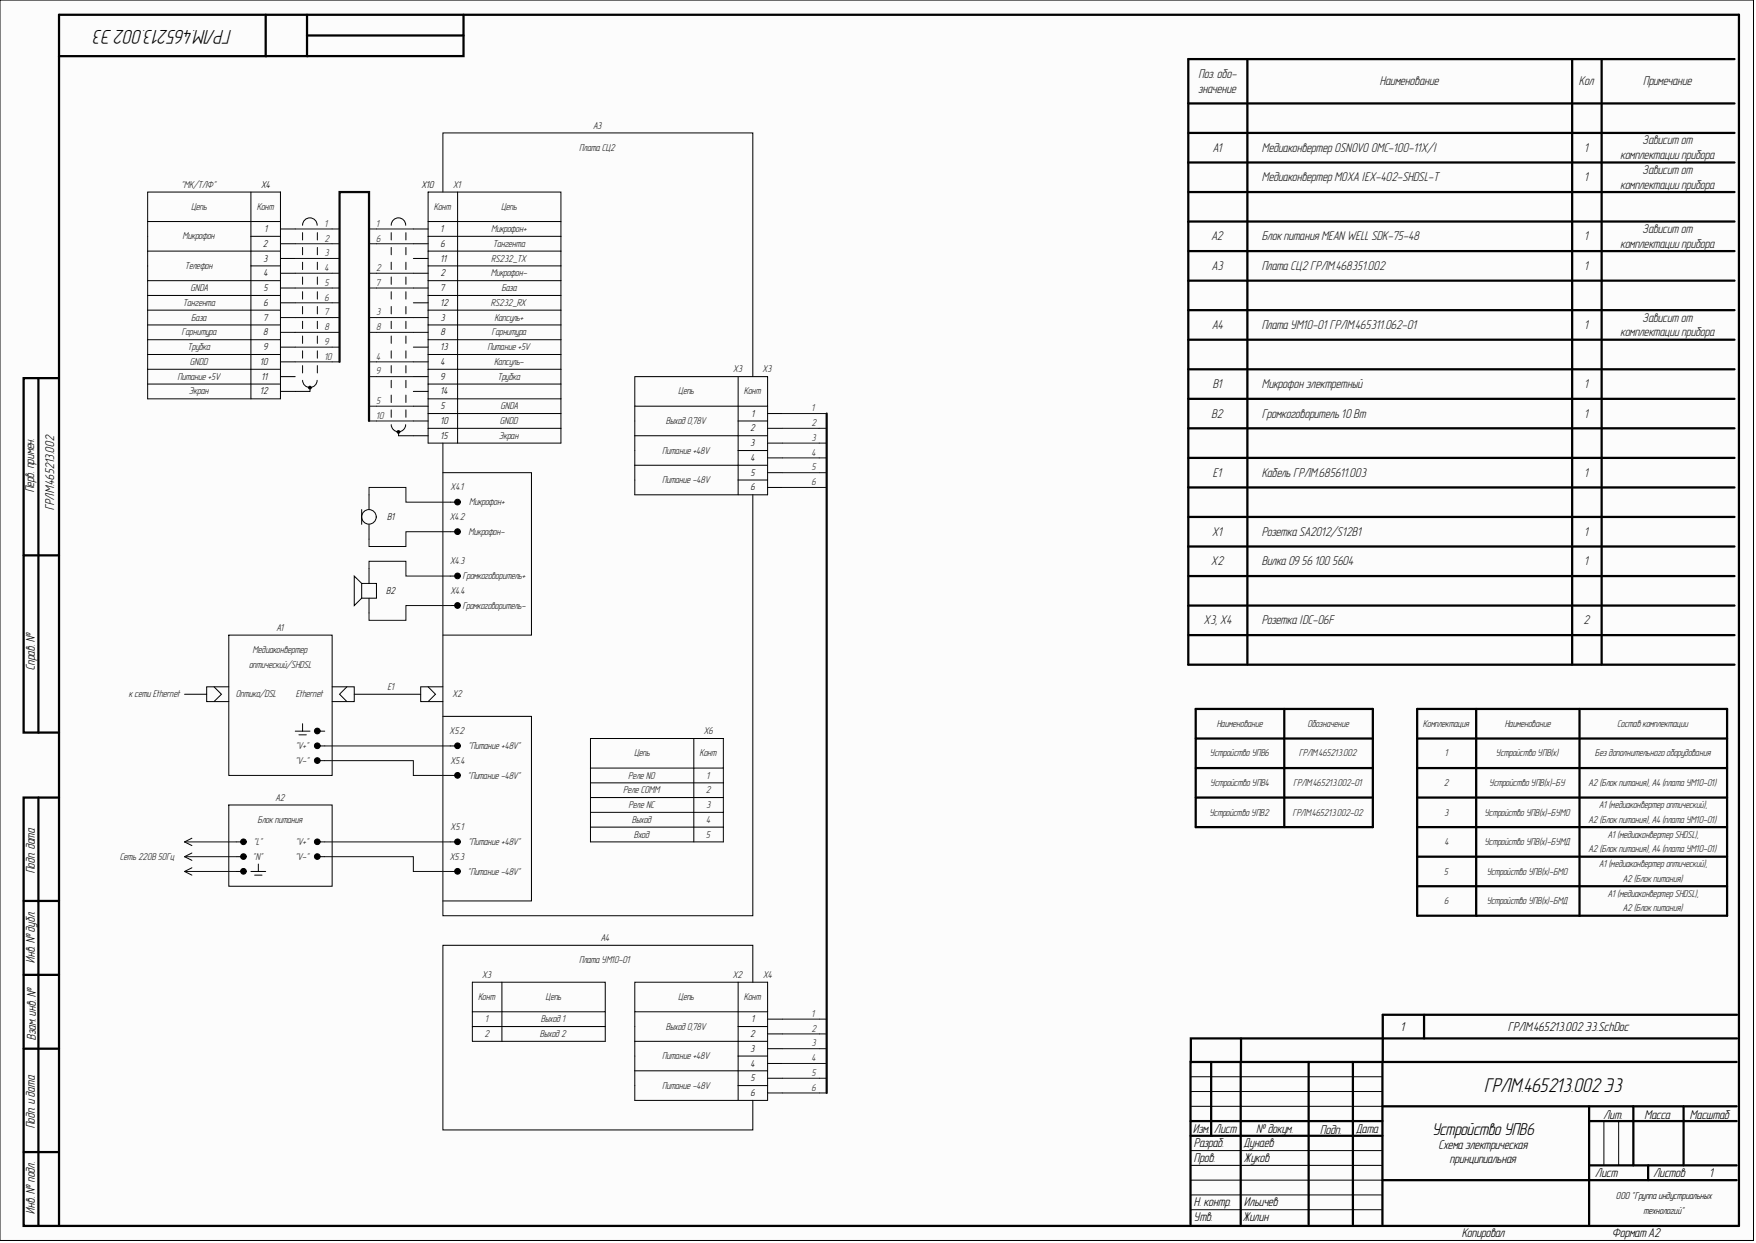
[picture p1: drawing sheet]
<svg xmlns="http://www.w3.org/2000/svg" width="594mm" height="420mm" viewBox="0 0 594 420" stroke-linecap="round" stroke-linejoin="round" font-family="sans-serif">
<path d="M0 0h592.9v419.3h-592.9z" fill="#fcfcfc" stroke="#000" stroke-width=".34"/>
<g fill="none" stroke="#000" stroke-width=".76">
<path d="M20 5h568v409.4h-568zM89.8 5v14h-69.8M103.8 5v14h-14M103.8 12h52.9M156.7 5v14h-52.9M421.8 20v204.7M531.6 20v204.7M541.5 20v204.7M586.5 20h-184.7v204.7h184.7M401.8 35h184.7M401.8 44.9h184.7M401.8 54.9h184.7"/>
<path d="M401.8 64.9h184.7M401.8 74.9h184.7M401.8 84.9h184.7M401.8 94.9h184.7M401.8 104.8h184.7M401.8 114.8h184.7M13 127.8v119.8M20 127.8h-12v119.8h12M401.8 124.8h184.7M401.8 134.8h184.7M401.8 144.8h184.7M401.8 154.8h184.7"/>
<path d="M401.8 164.8h184.7M401.8 174.7h184.7M8 187.7h12M401.8 184.7h184.7M401.8 194.7h184.7M401.8 204.7h184.7M401.8 214.7h184.7M404.3 239.6h59.9v40h-59.9zM434.2 239.6v40M479.2 239.6h104.8v69.9h-104.8zM499.1 239.6v69.9M534.1 239.6v69.9"/>
<path d="M404.3 259.6h59.9M404.3 249.6h59.9M479.2 259.6h104.8M479.2 249.6h104.8M13 269.6v144.8M20 269.6h-12v144.8h12M404.3 269.6h59.9M479.2 279.6h104.8M479.2 269.6h104.8M479.2 289.6h104.8M479.2 299.6h104.8M8 304.5h12"/>
<path d="M8 329.5h12M8 354.5h12M409.5 359v24.9M419.5 359v54.9M419.6 351v8M442.5 359v54.9M457.4 359v54.9M467.4 359v54.9M481.5 343v8M587.2 359h-184.7v54.9M587.3 351h-184.7v8M587.3 343h-119.8v16"/>
<path d="M402.5 379h64.9M467.4 374h119.8M537.3 374v39.9M537.3 379h49.9M552.3 374v19.9M569.2 374v19.9M8 389.4h12M402.5 383.9h64.9M467.4 398.9h119.8M537.3 393.9h49.9M557.3 393.9v5"/>
</g>
<g fill="none" stroke="#000" stroke-width=".34">
<path d="M49.9 64.9h44.9v10h-44.9zM49.9 74.9v59.9h44.9v-59.9M84.8 79.9h10M84.8 64.9v69.9M94.8 77.4h5M102.3 78.6v2.5M107.2 76.2a2.46 2.46 0 0 0-2.4-2.6 2.46 2.46 0 0 0-2.5 2.6M107.3 78.6v2.5M132.3 78.6v2.5M137.2 76.2a2.45 2.45 0 0 0-2.5-2.6 2.45 2.45 0 0 0-2.4 2.6M137.2 78.6v2.5M139.8 77.4h5"/>
<path d="M144.8 64.9h44.9v10h-44.9zM144.8 79.9h44.9M144.8 74.9v74.9h44.9v-74.9M149.7 64.9v-20h104.8v82.4M154.7 64.9v84.9M49.9 84.9h44.9M49.9 94.9h44.9M49.9 99.9h44.9M84.8 89.9h10M94.8 82.4h5M94.8 87.4h5M94.8 92.4h5"/>
<path d="M94.8 97.4h5M102.3 83.6v2.5M102.3 88.6v2.5M102.3 93.6v2.5M102.3 98.6v2.5M107.3 83.6v2.5M107.3 88.6v2.5M107.3 93.6v2.5M107.3 98.6v2.5M132.3 83.6v2.5M132.3 88.6v2.5M132.3 93.6v2.5"/>
<path d="M132.3 98.6v2.5M137.2 83.6v2.5M137.2 88.6v2.5M137.2 93.6v2.5M137.2 98.6v2.5M139.8 82.4h5M139.8 87.4h5M139.8 92.4h5M139.8 97.4h5M144.8 84.9h44.9M144.8 89.9h44.9M144.8 94.9h44.9"/>
<path d="M144.8 99.9h44.9M49.9 104.8h44.9M49.9 109.8h44.9M49.9 119.8h44.9M49.9 114.8h44.9M94.8 102.4h5M94.8 107.3h5M94.8 112.3h5M94.8 117.3h5M102.3 103.6v2.5M102.3 108.6v2.5M102.3 113.6v2.5"/>
<path d="M102.3 118.6v2.5M107.3 103.6v2.5M107.3 108.6v2.5M107.3 113.6v2.5M107.3 118.6v2.5M132.3 103.6v2.5M132.3 108.6v2.5M132.3 113.6v2.5M132.3 118.6v2.5M137.2 103.6v2.5M137.2 108.6v2.5M137.2 113.6v2.5"/>
<path d="M137.2 118.6v2.5M139.8 102.4h5M139.8 107.3h5M139.8 112.3h5M139.8 117.3h5M144.8 104.8h44.9M144.8 109.8h44.9M144.8 119.8h44.9M144.8 114.8h44.9M49.9 124.8h44.9M49.9 129.8h44.9M94.8 122.3h5"/>
<path d="M94.8 127.3h5M102.3 123.6v2.5M104.8 131.1v1.2h-10M107.2 128.6a2.46 2.46 0 0 1-2.4 2.4 2.46 2.46 0 0 1-2.5-2.4M107.3 123.6v2.5M132.3 123.6v2.5M132.3 128.6v2.5M132.3 133.5v2.6M132.3 138.5v2.6M137.2 123.6v2.5M137.2 128.6v2.5M137.2 133.5v2.6"/>
<path d="M137.2 138.5v2.6M139.8 122.3h5M139.8 127.3h5M139.8 132.3h5M139.8 137.3h5M144.8 124.8h44.9M144.8 129.8h44.9M144.8 134.8h44.9M144.8 139.8h44.9M214.6 127.3h44.9v10h-44.9zM214.6 137.3v30h44.9v-30M249.6 127.3v40"/>
<path d="M259.5 139.8h5M134.8 146v1.3h10M137.2 143.5a2.45 2.45 0 0 1-2.5 2.5 2.45 2.45 0 0 1-2.4-2.5M139.8 142.3h5M144.8 144.8h44.9M149.7 149.8v159.7h104.8v-142.2M149.7 159.8h30v54.9h-30M214.6 147.3h44.9M214.6 157.3h44.9M249.6 142.3h9.9M249.6 152.3h9.9M259.5 144.8h5"/>
<path d="M259.5 149.8h5M259.5 154.8h5M259.5 159.8h5M122.3 172.3v4.9M124.8 167.3v5M124.8 177.2v5M152.2 169.7h2.5M152.2 179.7h2.5M249.6 162.3h9.9M259.5 164.8h5M122.3 197.2h5v5h-5zM122.3 197.2l-2.5-2.5v10l2.5-2.5"/>
<path d="M124.8 192.2v5M152.2 194.7h2.5M77.4 214.7h34.9v47.4h-34.9zM124.8 202.2v5M152.2 204.7h2.5M62.4 234.7h7.5M72.4 232.2l2.5 2.5-2.5 2.5M77.4 232.2h-7.5v5h7.5M112.3 232.2h7.5v5h-7.5M117.3 232.2l-2.5 2.5 2.5 2.5M119.8 234.7h22.4M144.8 232.2l2.4 2.5-2.4 2.5"/>
<path d="M149.7 232.2h-7.5v5h7.5M99.8 247.1h5M101.1 248.4h2.5M102.3 244.6v2.5M107.3 252.1h2.5M107.3 257.1h2.5M107.3 247.1h2.5M149.7 242.1h30v62.4h-30M152.2 252.1h2.5M199.6 249.6h45v10h-45zM199.6 259.6v25h45v-25M234.6 249.6v35"/>
<path d="M77.4 272.1h34.9v27.5h-34.9zM152.2 262.1h2.5M199.6 264.6h45M199.6 269.6h45M199.6 274.6h45M199.6 279.6h45M64.9 283.3l-2.5 1.3 2.5 1.2M64.9 288.3l-2.5 1.3 2.5 1.2M64.9 293.3l-2.5 1.3 2.5 1.2M79.9 284.6h2.5M79.9 294.6h2.5M79.9 289.6h2.5"/>
<path d="M84.8 294.6h5M86.1 295.8h2.5M87.3 292.1v2.5M107.3 284.6h2.5M107.3 289.6h2.5M152.2 284.6h2.5M152.2 294.6h2.5M159.7 332h44.9v10h-44.9zM169.7 332v20M214.6 332h44.9v10h-44.9zM249.6 332v40M254.5 332v-12.5h-104.8v62.4h104.8v-9.9"/>
<path d="M159.7 342v10h44.9v-10M159.7 347h44.9M214.6 352h44.9M214.6 342v30h44.9v-30M249.6 347h9.9M249.6 357h9.9M259.5 344.5h5M259.5 349.5h5M259.5 354.5h5M259.5 359.5h5M214.6 362h44.9M249.6 367h9.9"/>
<path d="M259.5 364.5h5M259.5 369.4h5M402.5 364h64.9M402.5 369h64.9M402.5 374h64.9M542.3 379v14.9M547.3 379v14.9M402.5 388.9h64.9M402.5 393.9h64.9M402.5 398.9h64.9M8 414.4h5M402.5 403.9h64.9"/>
<path d="M402.5 408.9h64.9"/>
<circle cx="124.7" cy="174.7" r="2.46"/>
</g>
<g fill="none" stroke="#0e0e0e" stroke-width=".34">
<path d="M99.8 77.4h15M124.8 77.4h15M99.8 82.4h15M99.8 87.4h15M99.8 92.4h15M99.8 97.4h15M124.8 82.4h15M124.8 92.4h15M124.8 97.4h15M99.8 102.4h15M99.8 107.3h15M99.8 112.3h15"/>
<path d="M99.8 117.3h15M124.8 107.3h15M124.8 112.3h15M99.8 122.3h15M124.8 122.3h15M124.8 127.3h15M124.8 137.3h15M264.5 139.8h15M124.8 142.3h15M264.5 154.8h15M264.5 149.8h15M264.5 144.8h15"/>
<path d="M264.5 159.8h15M124.8 167.3v-2.5h12.4v4.9h15M152.2 179.7h-15v5h-12.4v-2.5M264.5 164.8h15M124.8 192.2v-2.5h12.4v5h15M152.2 204.7h-15v5h-12.4v-2.5M109.8 257.1h30v5h12.4M109.8 252.1h42.4M62.4 284.6h17.5M62.4 289.6h17.5M62.4 294.6h17.5M109.8 289.6h30v5h12.4"/>
<path d="M109.8 284.6h42.4M264.5 359.5h15M264.5 354.5h15M264.5 349.5h15M264.5 344.5h15M264.5 364.5h15M264.5 369.4h15"/>
</g>
<g fill="#000" stroke="#000" stroke-width=".34">
<circle cx="104.8" cy="131" r=".47"/>
<circle cx="134.7" cy="146" r=".46"/>
<circle cx="154.7" cy="169.7" r=".96"/>
<circle cx="154.7" cy="179.7" r=".96"/>
<circle cx="154.7" cy="194.7" r=".96"/>
<circle cx="154.7" cy="204.7" r=".96"/>
<circle cx="107.3" cy="247.1" r=".96"/>
<circle cx="107.3" cy="252.1" r=".96"/>
<circle cx="107.3" cy="257.1" r=".96"/>
<circle cx="154.7" cy="252.1" r=".96"/>
<circle cx="154.7" cy="262.1" r=".96"/>
<circle cx="82.3" cy="294.5" r=".96"/>
<circle cx="82.3" cy="289.5" r=".95"/>
<circle cx="82.3" cy="284.5" r=".95"/>
<circle cx="107.3" cy="289.5" r=".96"/>
<circle cx="107.3" cy="284.5" r=".96"/>
<circle cx="154.7" cy="294.5" r=".96"/>
<circle cx="154.7" cy="284.5" r=".96"/>
</g>
<path d="M114.8 122.3v-57.4h10v77.4M279.5 139.8v229.6" fill="none" stroke="#0e0e0e" stroke-width=".76"/>
<g font-size="6.8" fill="#010101">
<text x="78.3" y="10.2" transform="rotate(-180 78.3 10.2)">ГРЛМ.465213.002Э3</text>
<text x="501.9" y="369">ГРЛМ.465213.002Э3</text>
</g>
<text font-size="5.8" fill="#010101" x="484.4" y="383.7">Устройство УПВ6</text>
<g font-size="4.3" fill="#1c1c1c">
<text x="405.3" y="26.3">Поз. обо-</text>
<text x="466.7" y="28.8">Наименование</text>
<text x="534" y="28.8">Кол</text>
<text x="555.7" y="28.8">Примечание</text>
<text x="405.3" y="31.3">значение</text>
<text x="410.1" y="51.2">A1</text>
<text x="426.7" y="51.2">МедиаконвертерOSNOVO OMC-100-11X/I</text>
<text x="535.8" y="51.2">1</text>
<text x="548" y="53.8">комплектацииприбора</text>
<text x="555.5" y="48.8">Зависит от</text>
<text x="555.5" y="58.7">Зависит от</text>
<text x="426.7" y="61.3">МедиаконвертерMOXA IEX-402-SHDSL-T</text>
<text x="535.8" y="61.3">1</text>
<text x="548" y="63.7">комплектацииприбора</text>
<text x="409.7" y="81.2">A2</text>
<text x="426.7" y="81.2">Блокпитания MEAN WELL SDK-75-48</text>
<text x="535.8" y="81.2">1</text>
<text x="548" y="83.7">комплектацииприбора</text>
<text x="555.5" y="78.7">Зависит от</text>
<text x="409.9" y="91.2">A3</text>
<text x="426.7" y="91.2">Плата СЦ2ГРЛМ.468351.002</text>
<text x="535.8" y="91.2">1</text>
<text x="410" y="111.2">A4</text>
<text x="426.7" y="111.2">Плата УМ10-01 ГРЛМ.465311.062-01</text>
<text x="535.8" y="111.2">1</text>
<text x="548" y="113.7">комплектацииприбора</text>
<text x="555.5" y="108.7">Зависит от</text>
<text x="410.1" y="131.1">B1</text>
<text x="426.7" y="131.1">Микрофон электретный</text>
<text x="535.8" y="131.1">1</text>
<text x="409.7" y="141.2">B2</text>
<text x="426.7" y="141.2">Громкоговоритель 10Вт</text>
<text x="535.8" y="141.2">1</text>
<text x="410.2" y="161.1">E1</text>
<text x="426.7" y="161.1">Кабель ГРЛМ.685611.003</text>
<text x="535.8" y="161.1">1</text>
<text x="410" y="181.1">X1</text>
<text x="426.7" y="181.1">Розетка SA2012/S12B1</text>
<text x="535.8" y="181.1">1</text>
<text x="409.6" y="191">X2</text>
<text x="426.7" y="191">Вилка 09 56 100 5604</text>
<text x="535.8" y="191">1</text>
<text x="407.2" y="211">X3, X4</text>
<text x="426.7" y="211">Розетка IDC-06F</text>
<text x="535.5" y="211">2</text>
</g>
<g font-size="4.3" fill="#010101">
<text x="11.6" y="166.4" transform="rotate(-90 11.6 166.4)">Перв. примен.</text>
<text x="18.3" y="172.5" transform="rotate(-90 18.3 172.5)">ГРЛМ.465213.002</text>
<text x="11.8" y="226.5" transform="rotate(-90 11.8 226.5)">Справ. №</text>
<text x="11.8" y="295.2" transform="rotate(-90 11.8 295.2)">Подп. дата</text>
<text x="11.8" y="325.5" transform="rotate(-90 11.8 325.5)">Инв. №дубл.</text>
<text x="12.1" y="351.5" transform="rotate(-90 12.1 351.5)">Взам. инв. №</text>
<text x="473.8" y="348.4">1</text>
<text x="510" y="348.4">ГРЛМ.465213.002Э3.SchDoc</text>
<text x="11.8" y="381.4" transform="rotate(-90 11.8 381.4)">Подп. и дата</text>
<text x="403.4" y="382.9">Изм.</text>
<text x="410.7" y="382.9">Лист</text>
<text x="424.9" y="382.9">№докум.</text>
<text x="446.5" y="383.2">Подп.</text>
<text x="458.7" y="382.9">Дата</text>
<text x="542.2" y="378.1">Лит.</text>
<text x="556.1" y="378.1">Масса</text>
<text x="571.5" y="378.1">Масштаб</text>
<text x="403.8" y="387.8">Разраб.</text>
<text x="420.7" y="387.8">Дунаев</text>
<text x="486.5" y="388.3">Схема электрическая</text>
<text x="403.8" y="392.8">Пров.</text>
<text x="420.7" y="392.8">Жуков</text>
<text x="490.4" y="393.3">принципиальная</text>
<text x="539.5" y="397.9">Лист</text>
<text x="559.1" y="397.9">Листов</text>
<text x="578.1" y="397.9">1</text>
<text x="403.8" y="407.7">Н. контр.</text>
<text x="420.7" y="407.7">Ильичев</text>
<text x="11.8" y="410.3" transform="rotate(-90 11.8 410.3)">Инв. №подл.</text>
<text x="403.8" y="412.7">Утв.</text>
<text x="420.3" y="412.7">Жилин</text>
<text x="494.3" y="418.2">Копировал</text>
<text x="545.2" y="418.2">Формат А2</text>
</g>
<g font-size="3.4" fill="#1c1c1c">
<text x="200.6" y="43.4">A3</text>
<text x="196" y="51">Плата СЦ2</text>
<text x="61.4" y="63.5">&quot;МК/ТЛФ&quot;</text>
<text x="153.3" y="63.5">X1</text>
<text x="64.7" y="70.9">Цепь</text>
<text x="87" y="70.9">Конт</text>
<text x="146.8" y="70.9">Конт</text>
<text x="169.5" y="70.9">Цепь</text>
<text x="61.9" y="80.9">Микрофон</text>
<text x="166.2" y="78.4">Микрофон+</text>
<text x="166.7" y="83.4">Тангента</text>
<text x="166.2" y="88.4">RS232_TX</text>
<text x="62.6" y="90.9">Телефон</text>
<text x="166.1" y="93.4">Микрофон-</text>
<text x="64.5" y="98.4">GNDA</text>
<text x="169.6" y="98.4">База</text>
<text x="61.9" y="103.4">Тангента</text>
<text x="166.1" y="103.4">RS232_RX</text>
<text x="61.4" y="113.4">Гарнитура</text>
<text x="64.7" y="108.4">База</text>
<text x="166.2" y="113.4">Гарнитура</text>
<text x="167.3" y="108.4">Капсуль+</text>
<text x="63.6" y="118.3">Трубка</text>
<text x="164.9" y="118.3">Питание +5V</text>
<text x="64.3" y="123.3">GNDD</text>
<text x="167.2" y="123.3">Капсуль-</text>
<text x="248" y="125.9">Х3</text>
<text x="257.9" y="125.9">Х3</text>
<text x="60.1" y="128.3">Питание +5V</text>
<text x="168.4" y="128.3">Трубка</text>
<text x="64.1" y="133.3">Экран</text>
<text x="229.5" y="133.3">Цепь</text>
<text x="251.6" y="133.3">Конт</text>
<text x="169.1" y="143.4">GNDD</text>
<text x="169.3" y="138.3">GNDA</text>
<text x="225.2" y="143.4">Выход0,78V</text>
<text x="168.9" y="148.4">Экран</text>
<text x="224" y="153.3">Питание +48V</text>
<text x="152.5" y="165.8">X4.1</text>
<text x="224" y="163.3">Питание -48V</text>
<text x="158.7" y="170.8">Микрофон+</text>
<text x="152.2" y="175.7">X4.2</text>
<text x="158.5" y="180.7">Микрофон-</text>
<text x="152.3" y="190.8">X4.3</text>
<text x="156.5" y="195.8">Громкоговоритель+</text>
<text x="152.4" y="200.8">X4.4</text>
<text x="156.4" y="205.8">Громкоговоритель-</text>
<text x="93.6" y="213.2">A1</text>
<text x="85.5" y="220.7">Медиаконвертер</text>
<text x="84.3" y="225.7">оптический/SHDSL</text>
<text x="131.1" y="233.2">E1</text>
<text x="43.7" y="235.7">ксети Ethernet</text>
<text x="79.9" y="235.7">Оптика/DSL</text>
<text x="100.1" y="235.7">Ethernet</text>
<text x="153.1" y="235.7">X2</text>
<text x="411.5" y="245.7">Наименование</text>
<text x="442.2" y="245.7">Обозначение</text>
<text x="481.2" y="245.7">Комплектация</text>
<text x="508.9" y="245.7">Наименование</text>
<text x="546.9" y="245.7">Состав комплектации</text>
<text x="152.1" y="248.2">X5.2</text>
<text x="238.1" y="248.2">X6</text>
<text x="100" y="253.2">&quot;V+&quot;</text>
<text x="158.4" y="253.2">&quot;Питание +48V&quot;</text>
<text x="214.5" y="255.6">Цепь</text>
<text x="236.6" y="255.6">Конт</text>
<text x="409.2" y="255.6">Устройство УПВ6</text>
<text x="439.3" y="255.6">ГРЛМ.465213.002</text>
<text x="488.6" y="255.6">1</text>
<text x="505.9" y="255.6">Устройство УПВ(х)</text>
<text x="539.4" y="255.6">Без дополнительного оборудования</text>
<text x="99.9" y="258.2">&quot;V-&quot;</text>
<text x="152.4" y="258.2">X5.4</text>
<text x="158.2" y="263.2">&quot;Питание -48V&quot;</text>
<text x="212.6" y="263.2">Реле NO</text>
<text x="239" y="263.2">1</text>
<text x="210.9" y="268.1">Реле COMM</text>
<text x="238.8" y="268.1">2</text>
<text x="409.3" y="265.6">Устройство УПВ4</text>
<text x="437.4" y="265.6">ГРЛМ.465213.002-01</text>
<text x="488.2" y="265.6">2</text>
<text x="503.6" y="265.6">Устройство УПВ(х)-БУ</text>
<text x="537.3" y="265.6">A2 (Блокпитания), A4 (плата УМ10-01)</text>
<text x="93.3" y="270.7">A2</text>
<text x="212.6" y="273.1">Реле NC</text>
<text x="238.8" y="273.1">3</text>
<text x="409.1" y="275.7">Устройство УПВ2</text>
<text x="437.1" y="275.7">ГРЛМ.465213.002-02</text>
<text x="488.4" y="275.7">3</text>
<text x="502" y="275.7">Устройство УПВ(х)-БУМО</text>
<text x="540.8" y="273.1">А1 (медиаконвертероптический),</text>
<text x="87.2" y="278.1">Блокпитания</text>
<text x="152.5" y="280.7">X5.1</text>
<text x="213.7" y="278.1">Выход</text>
<text x="238.9" y="278.1">4</text>
<text x="537.3" y="278.1">A2 (Блокпитания), A4 (плата УМ10-01)</text>
<text x="85.8" y="285.6">&quot;L&quot;</text>
<text x="100" y="285.6">&quot;V+&quot;</text>
<text x="158.4" y="285.6">&quot;Питание +48V&quot;</text>
<text x="214.4" y="283.1">Вход</text>
<text x="238.8" y="283.1">5</text>
<text x="488.5" y="285.6">4</text>
<text x="502" y="285.6">Устройство УПВ(х)-БУМД</text>
<text x="543.8" y="283.1">А1 (медиаконвертерSHDSL),</text>
<text x="40.7" y="290.6">Сеть 220В 50Гц</text>
<text x="85.5" y="290.6">&quot;N&quot;</text>
<text x="99.9" y="290.6">&quot;V-&quot;</text>
<text x="152.2" y="290.6">X5.3</text>
<text x="537.3" y="288.1">A2 (Блокпитания), A4 (плата УМ10-01)</text>
<text x="540.8" y="293.1">А1 (медиаконвертероптический),</text>
<text x="158.2" y="295.6">&quot;Питание -48V&quot;</text>
<text x="488.3" y="295.6">5</text>
<text x="502.8" y="295.6">Устройство УПВ(х)-БМО</text>
<text x="548.8" y="298.1">A2 (Блокпитания)</text>
<text x="488.4" y="305.6">6</text>
<text x="502.8" y="305.6">Устройство УПВ(х)-БМД</text>
<text x="543.8" y="303.1">А1 (медиаконвертерSHDSL),</text>
<text x="548.8" y="308">A2 (Блокпитания)</text>
<text x="203.3" y="318.1">A4</text>
<text x="195.9" y="325.5">Плата УМ10-01</text>
<text x="163.1" y="330.5">X3</text>
<text x="247.9" y="330.5">X2</text>
<text x="258.1" y="330.5">Х4</text>
<text x="161.8" y="338.1">Конт</text>
<text x="184.6" y="338.1">Цепь</text>
<text x="229.5" y="338.1">Цепь</text>
<text x="251.6" y="338.1">Конт</text>
<text x="164.1" y="345.5">1</text>
<text x="183" y="345.5">Выход1</text>
<text x="163.9" y="350.5">2</text>
<text x="182.6" y="350.5">Выход2</text>
<text x="225.2" y="348">Выход0,78V</text>
<text x="224" y="358">Питание +48V</text>
<text x="224" y="368">Питание -48V</text>
</g>
<g font-size="3.4">
<text x="88.4" y="63.5">X4</text>
<text x="142.6" y="63.5">X10</text>
<text x="89" y="83.4">2</text>
<text x="89.6" y="78.4">1</text>
<text x="149.1" y="78.4">1</text>
<text x="149.1" y="83.4">6</text>
<text x="89.1" y="88.4">3</text>
<text x="149.1" y="88.4">11</text>
<text x="89.2" y="93.4">4</text>
<text x="149.1" y="93.4">2</text>
<text x="89.2" y="98.4">5</text>
<text x="149.1" y="98.4">7</text>
<text x="89.2" y="103.4">6</text>
<text x="149.1" y="103.4">12</text>
<text x="89.1" y="113.4">8</text>
<text x="89.2" y="108.4">7</text>
<text x="149.1" y="108.4">3</text>
<text x="149.1" y="113.4">8</text>
<text x="89.2" y="118.3">9</text>
<text x="149.1" y="118.3">13</text>
<text x="88.1" y="123.3">10</text>
<text x="149.1" y="123.3">4</text>
<text x="88.6" y="128.3">11</text>
<text x="149.1" y="128.3">9</text>
<text x="88.1" y="133.3">12</text>
<text x="149.1" y="133.3">14</text>
<text x="149.1" y="138.3">5</text>
<text x="149.1" y="143.4">10</text>
<text x="254.2" y="140.8">1</text>
<text x="149.1" y="148.4">15</text>
<text x="253.7" y="145.8">2</text>
<text x="253.8" y="150.8">3</text>
<text x="253.9" y="155.8">4</text>
<text x="253.9" y="160.8">5</text>
<text x="253.9" y="165.8">6</text>
<text x="131" y="175.7">B1</text>
<text x="130.7" y="200.8">B2</text>
<text x="254.2" y="345.5">1</text>
<text x="253.7" y="350.5">2</text>
<text x="253.8" y="355.5">3</text>
<text x="253.9" y="360.5">4</text>
<text x="253.9" y="365.5">5</text>
<text x="253.9" y="370.5">6</text>
</g>
<g font-size="3.4" fill="#262626">
<text x="109.8" y="76.7">1</text>
<text x="127.3" y="76.7">1</text>
<text x="109.8" y="81.7">2</text>
<text x="127.3" y="81.7">6</text>
<text x="109.8" y="86.6">3</text>
<text x="109.8" y="91.6">4</text>
<text x="127.3" y="91.6">2</text>
<text x="109.8" y="96.6">5</text>
<text x="109.8" y="101.6">6</text>
<text x="127.3" y="96.6">7</text>
<text x="109.8" y="106.6">7</text>
<text x="127.3" y="106.6">3</text>
<text x="109.8" y="111.6">8</text>
<text x="127.3" y="111.6">8</text>
<text x="109.8" y="116.6">9</text>
<text x="109.8" y="121.6">10</text>
<text x="127.3" y="121.6">4</text>
<text x="127.3" y="126.5">9</text>
<text x="127.3" y="136.5">5</text>
<text x="127.3" y="141.6">10</text>
<text x="274.5" y="139.1">1</text>
<text x="274.5" y="144">2</text>
<text x="274.5" y="149">3</text>
<text x="274.5" y="154">4</text>
<text x="274.5" y="159">5</text>
<text x="274.5" y="164">6</text>
<text x="274.5" y="343.7">1</text>
<text x="274.5" y="348.7">2</text>
<text x="274.5" y="353.7">3</text>
<text x="274.5" y="358.8">4</text>
<text x="274.5" y="363.8">5</text>
<text x="274.5" y="368.7">6</text>
</g>
<g font-size="3.4" fill="#010101">
<text x="546.5" y="405.4">ООО &quot;Группа индустриальных</text>
<text x="555.8" y="410.4">технологий&quot;</text>
</g>
</svg>
